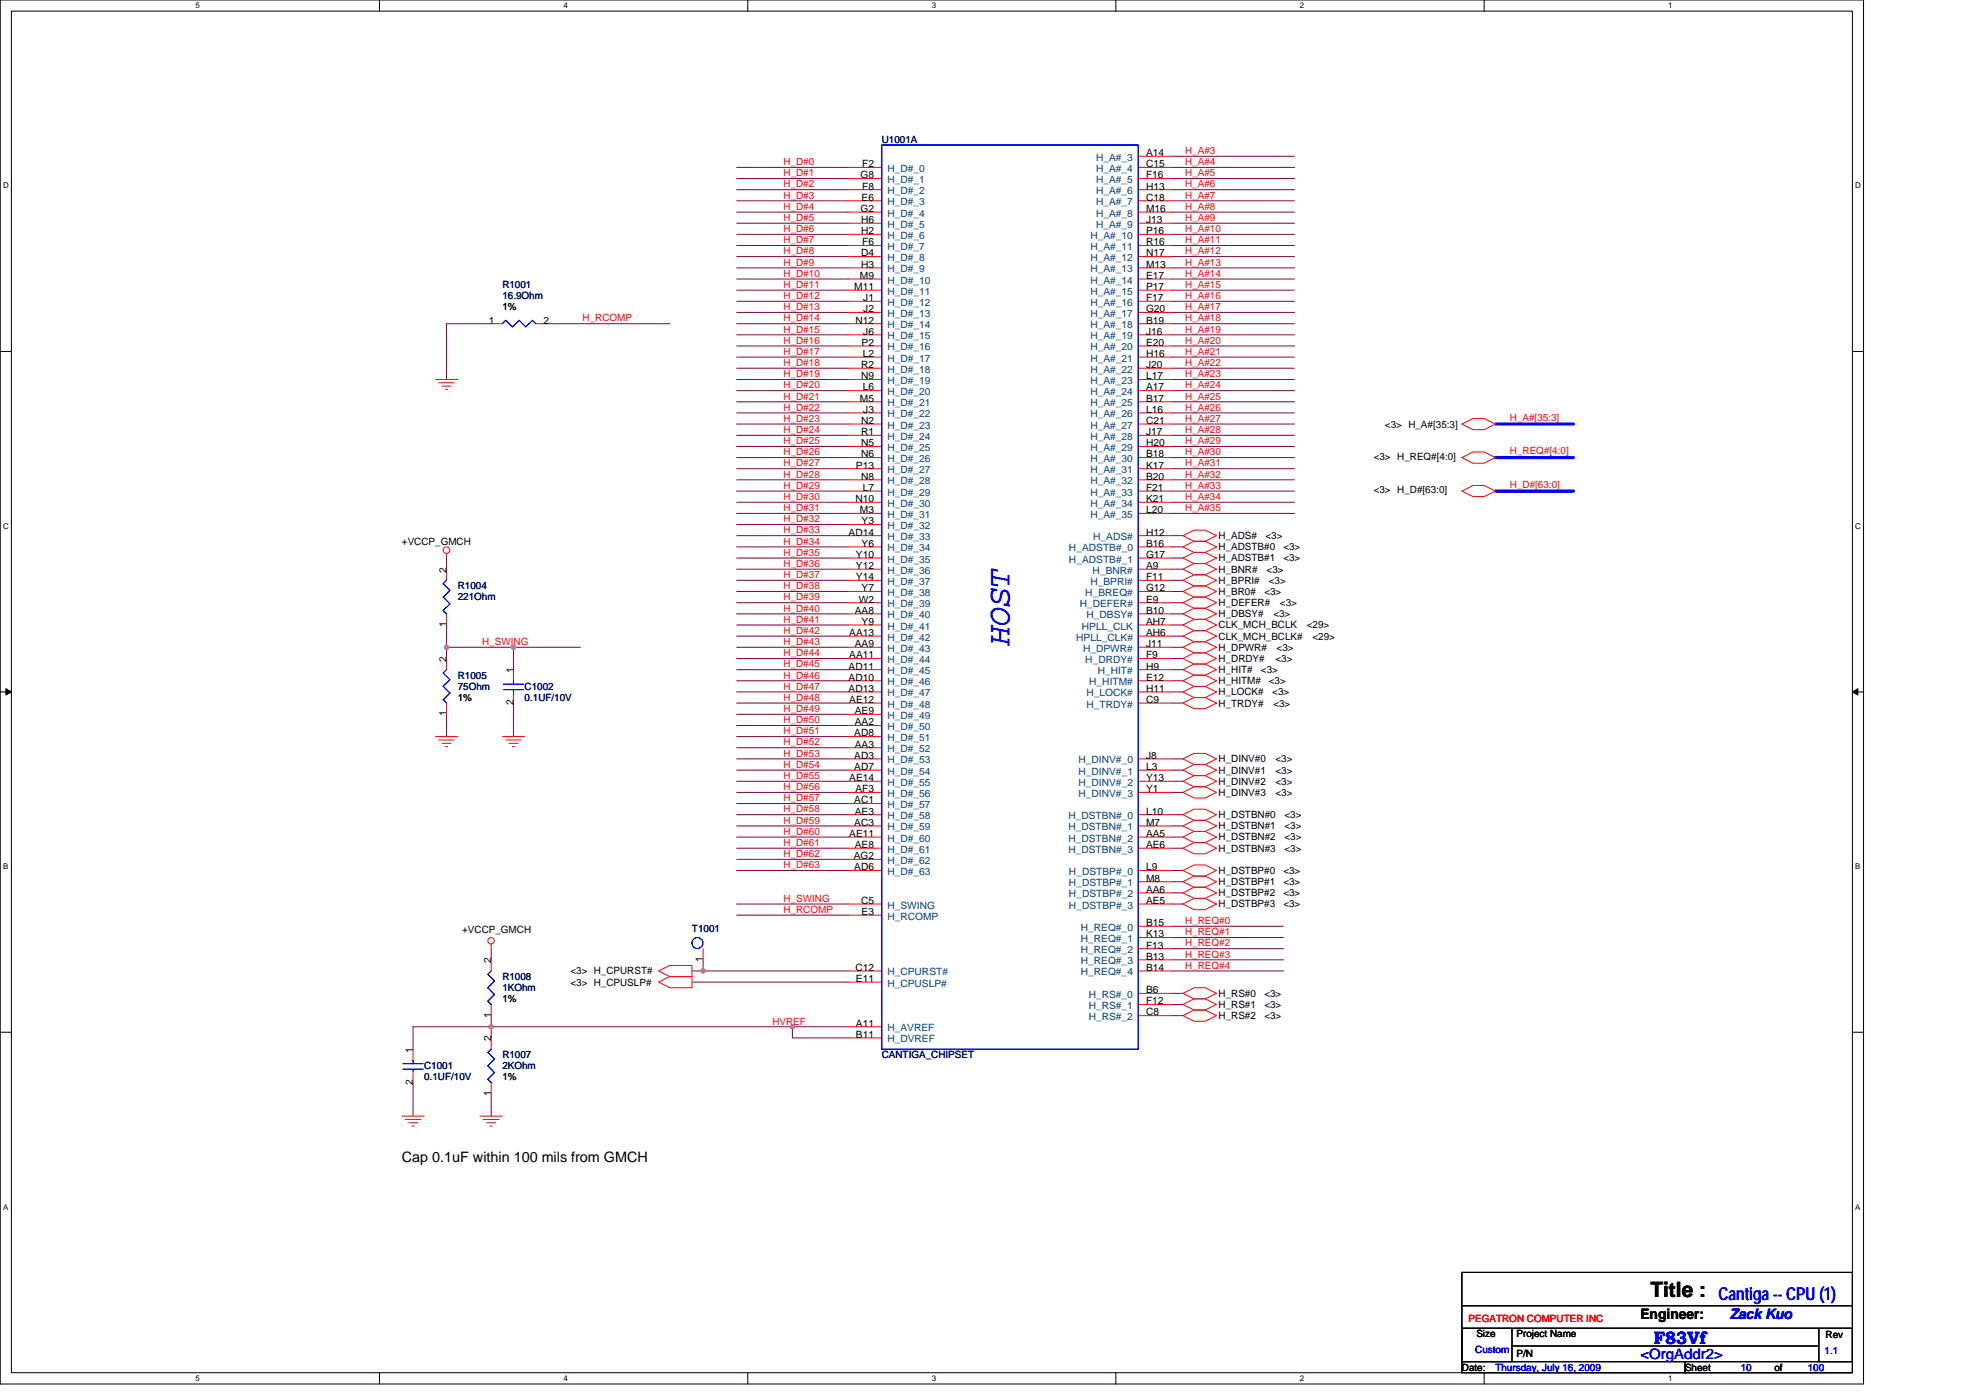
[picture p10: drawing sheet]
<svg xmlns="http://www.w3.org/2000/svg" width="297mm" height="210mm" viewBox="0 0 297 210" stroke-linecap="round" stroke-linejoin="round" font-family="sans-serif">
<path d="M0 0h280v207.9h-280zM1.7 1.7h276.6v204.5h-276.6z" fill="none" stroke="#000" stroke-width=".15"/>
<g fill="#fff">
<path d="M29.4 .2h.6v1.3h-.6z"/>
<path d="M29.4 206.4h.6v1.3h-.6z"/>
</g>
<path d="M57 0v1.7M57 206.2v1.7" fill="none" stroke="#000" stroke-width=".15"/>
<g fill="#fff">
<path d="M84.7 .2h.6v1.3h-.6z"/>
<path d="M84.7 206.4h.6v1.3h-.6z"/>
</g>
<path d="M112.3 0v1.7M112.3 206.2v1.7" fill="none" stroke="#000" stroke-width=".15"/>
<g fill="#fff">
<path d="M140 .2h.6v1.3h-.6z"/>
<path d="M140 206.4h.6v1.3h-.6z"/>
</g>
<path d="M167.7 0v1.7M167.7 206.2v1.7" fill="none" stroke="#000" stroke-width=".15"/>
<g fill="#fff">
<path d="M195.3 .2h.7v1.3h-.7z"/>
<path d="M195.3 206.4h.7v1.3h-.7z"/>
</g>
<path d="M223 0v1.7M223 206.2v1.7" fill="none" stroke="#000" stroke-width=".15"/>
<g fill="#fff">
<path d="M250.6 .2h.7v1.3h-.7z"/>
<path d="M250.6 206.4h.7v1.3h-.7z"/>
<path d="M.5 27.2h.8v1.4h-.8z"/>
<path d="M278.7 27.2h.9v1.4h-.9z"/>
<path d="M.5 78.3h.8v1.4h-.8z"/>
<path d="M278.7 78.3h.9v1.4h-.9z"/>
</g>
<path d="M0 52.8h1.7M278.3 52.8h1.7" fill="none" stroke="#000" stroke-width=".15"/>
<g fill="#fff">
<path d="M.5 129.5h.7v1.3h-.7z"/>
<path d="M278.7 129.5h.8v1.3h-.8z"/>
</g>
<path d="M0 103.9h1.7M278.3 103.9h1.7" fill="none" stroke="#000" stroke-width=".15"/>
<path d="M.9 103.4l.8 .5-.8 .5zM278.3 103.9l.8-.5v1z" fill="#000" stroke="#000" stroke-width=".15"/>
<g fill="#fff">
<path d="M.5 180.6h.7v1.3h-.7z"/>
<path d="M278.7 180.6h.8v1.3h-.8z"/>
</g>
<path d="M0 155h1.7M278.3 155h1.7M219.6 196.1h58.7M219.6 191.1h58.7v13.4h-58.7zM219.6 199.5h7.6v5h-7.6zM227.3 199.5h46M273.3 199.5h5v5h-5zM219.6 204.5h33.6v1.7h-33.6zM227.2 202.2h46.1M253.2 204.5h25.1v1.7h-25.1z" fill="none" stroke="#000" stroke-width=".15"/>
<g fill="none" stroke="#800040" stroke-width=".15">
<path d="M110.7 33.5h16.7M110.7 31.9h16.7M110.7 28.5h16.7M110.7 36.9h16.7M110.7 35.2h16.7M110.7 38.5h16.7M110.7 25.1h16.7M110.7 26.8h16.7M110.7 30.2h16.7M176.1 25.1h18.4M176.1 28.5h18.4M176.1 26.8h18.4"/>
<path d="M176.1 31.9h18.4M176.1 33.5h18.4M176.1 23.5h18.4M176.1 35.2h18.4M176.1 36.9h18.4M176.1 30.2h18.4M176.1 38.5h18.4M73.8 48.6h-6.7v8.4M82.2 48.6h18.4M110.7 53.6h16.7M110.7 57h16.7M110.7 52h16.7"/>
<path d="M110.7 40.2h16.7M110.7 55.3h16.7M110.7 58.7h16.7M110.7 43.6h16.7M110.7 46.9h16.7M110.7 48.6h16.7M110.7 41.9h16.7M110.7 50.3h16.7M110.7 45.3h16.7M176.1 52h18.4M176.1 53.6h18.4M176.1 43.6h18.4"/>
<path d="M176.1 48.6h18.4M176.1 50.3h18.4M176.1 57h18.4M176.1 41.9h18.4M176.1 45.3h18.4M176.1 40.2h18.4M176.1 58.7h18.4M176.1 46.9h18.4M176.1 55.3h18.4M110.7 72.1h16.7M110.7 60.3h16.7M110.7 68.7h16.7"/>
<path d="M110.7 70.4h16.7M110.7 77.1h16.7M110.7 67.1h16.7M110.7 73.8h16.7M110.7 78.8h16.7M110.7 62h16.7M110.7 63.7h16.7M110.7 75.4h16.7M110.7 65.4h16.7M176.1 68.7h18.4M176.1 63.7h18.4M176.1 70.4h18.4"/>
<path d="M176.1 60.3h18.4M176.1 62h18.4M176.1 65.4h18.4M176.1 67.1h18.4M176.1 72.1h18.4M176.1 73.8h18.4M176.1 75.4h18.4M176.1 77.1h18.4M67.1 93.9v3.3M67.1 97.2v1.7M67.1 97.2h10M67.1 83.8v1.7"/>
<path d="M77.1 97.2v3.4M77.1 97.2h10.1M110.7 97.2h16.7M110.7 87.2h16.7M110.7 95.5h16.7M110.7 88.8h16.7M110.7 82.1h16.7M110.7 90.5h16.7M110.7 92.2h16.7M110.7 93.9h16.7M110.7 80.5h16.7M110.7 85.5h16.7"/>
<path d="M110.7 83.8h16.7M110.7 98.9h16.7M176.1 97.2h1.6M176.1 90.5h1.6M176.1 83.8h1.6M176.1 85.5h1.6M176.1 98.9h1.6M176.1 82.1h1.6M176.1 87.2h1.6M176.1 88.8h1.6M176.1 80.5h1.6M176.1 92.2h1.6"/>
<path d="M176.1 95.5h1.6M176.1 93.9h1.6M67.1 107.3v3.3M77.1 105.6v5M110.7 109h16.7M110.7 107.3h16.7M110.7 105.6h16.7M110.7 102.3h16.7M110.7 114h16.7M110.7 103.9h16.7M110.7 112.3h16.7M110.7 119h16.7"/>
<path d="M110.7 110.6h16.7M110.7 100.6h16.7M110.7 115.7h16.7M110.7 117.3h16.7M176.1 103.9h1.6M176.1 115.7h1.6M176.1 114h1.6M176.1 105.6h1.6M176.1 100.6h1.6M176.1 102.3h1.6M176.1 117.3h1.6M176.1 119h1.6"/>
<path d="M110.7 135.8h16.7M110.7 122.4h16.7M110.7 127.4h16.7M110.7 125.7h16.7M110.7 124.1h16.7M110.7 130.7h16.7M110.7 129.1h16.7M110.7 120.7h16.7M110.7 137.5h16.7M176.1 132.4h1.6M176.1 130.7h1.6M176.1 122.4h1.6"/>
<path d="M176.1 125.7h1.6M176.1 127.4h1.6M176.1 124.1h1.6M176.1 135.8h1.6M176.1 134.1h1.6M176.1 139.1h16.7M73.8 142.5v1.7M73.8 154.2v1.7M73.8 154.2h-11.7v3.4M73.8 154.2h45.3M73.8 152.5v1.7M104 145.8h1.6"/>
<path d="M104 147.5h23.4M105.6 145.8h21.8M105.6 144.2v1.6M119.1 154.2v1.7h8.3M119.1 154.2h8.3M176.1 142.5h16.7M176.1 150.9h1.6M176.1 152.5h1.6M176.1 149.2h1.6M176.1 144.2h16.7M176.1 140.8h16.7M176.1 145.8h16.7"/>
<path d="M62.1 162.6v5M73.8 164.3v3.3"/>
</g>
<path d="M224.7 68.7h11.7M224.7 73.8h11.7M224.7 63.7h11.7" fill="none" stroke="#00f" stroke-width=".49"/>
<g fill="#f0f" stroke="#f0f" stroke-width=".15">
<circle cx="105.6" cy="145.8" r=".32"/>
<circle cx="73.8" cy="154.2" r=".32"/>
<circle cx="119" cy="154.2" r=".33"/>
<circle cx="77.1" cy="97.2" r=".33"/>
<circle cx="67.1" cy="97.2" r=".33"/>
</g>
<g fill="none" stroke="#f00" stroke-width=".15">
<path d="M127.4 35.2h5.1M127.4 36.9h5.1M127.4 38.5h5.1M127.4 25.1h5.1M127.4 26.8h5.1M127.4 28.5h5.1M127.4 30.2h5.1M127.4 31.9h5.1M127.4 33.5h5.1M171 35.2h5.1M171 36.9h5.1M171 38.5h5.1"/>
<path d="M171 23.5h5.1M171 25.1h5.1M171 26.8h5.1M171 28.5h5.1M171 30.2h5.1M171 31.9h5.1M171 33.5h5.1M65.4 57h3.4M65.9 57.5h2.4M66.4 58h1.4M66.9 58.5h.4M73.8 48.6h1.7"/>
<path d="M80.5 48.6h1.7M127.4 40.2h5.1M127.4 41.9h5.1M127.4 43.6h5.1M127.4 45.3h5.1M127.4 46.9h5.1M127.4 48.6h5.1M127.4 50.3h5.1M127.4 52h5.1M127.4 53.6h5.1M127.4 55.3h5.1M127.4 57h5.1"/>
<path d="M127.4 58.7h5.1M171 40.2h5.1M171 41.9h5.1M171 43.6h5.1M171 45.3h5.1M171 46.9h5.1M171 48.6h5.1M171 50.3h5.1M171 52h5.1M171 53.6h5.1M171 55.3h5.1M171 57h5.1"/>
<path d="M171 58.7h5.1M127.4 60.3h5.1M127.4 62h5.1M127.4 63.7h5.1M127.4 65.4h5.1M127.4 67.1h5.1M127.4 68.7h5.1M127.4 70.4h5.1M127.4 75.4h5.1M127.4 72.1h5.1M127.4 73.8h5.1M127.4 77.1h5.1"/>
<path d="M127.4 78.8h5.1M171 60.3h5.1M171 62h5.1M171 63.7h5.1M171 65.4h5.1M171 67.1h5.1M171 68.7h5.1M171 70.4h5.1M171 75.4h5.1M171 72.1h5.1M171 73.8h5.1M171 77.1h5.1"/>
<path d="M219.6 73.8l1.7-.9h1.7l1.7 .9-1.7 .8h-1.7zM219.6 68.7l1.7-.8h1.7l1.7 .8-1.7 .9h-1.7zM219.6 63.7l1.7-.8h1.7l1.7 .8-1.7 .8h-1.7zM67.1 83.1v.7M67.1 85.5v1.7M67.1 92.2v1.7M67.1 98.9v1.7M127.4 80.5h5.1M127.4 82.1h5.1M127.4 83.8h5.1M127.4 85.5h5.1M127.4 87.2h5.1"/>
<path d="M127.4 88.8h5.1M127.4 95.5h5.1M127.4 93.9h5.1M127.4 92.2h5.1M127.4 90.5h5.1M127.4 97.2h5.1M127.4 98.9h5.1M171 80.5h5.1M171 82.1h5.1M171 83.8h5.1M171 85.5h5.1M171 87.2h5.1"/>
<path d="M171 88.8h5.1M171 95.5h5.1M171 93.9h5.1M171 92.2h5.1M171 90.5h5.1M171 97.2h5.1M171 98.9h5.1M177.7 83.8l1.7-.8h1.7l1.7 .8-1.7 .8h-1.7zM177.7 92.2l1.7-.8h1.7l1.7 .8-1.7 .8h-1.7zM177.7 87.2l1.7-.9h1.7l1.7 .9-1.7 .8h-1.7zM177.7 85.5l1.7-.9h1.7l1.7 .9-1.7 .8h-1.7zM177.7 88.8l1.7-.8h1.7l1.7 .8-1.7 .9h-1.7z"/>
<path d="M177.7 97.2l1.7-.8h1.7l1.7 .8-1.7 .9h-1.7zM177.7 80.5l1.7-.9h1.7l1.7 .9-1.7 .8h-1.7zM177.7 98.9l1.7-.8h1.7l1.7 .8-1.7 .8h-1.7zM177.7 90.5l1.7-.8h1.7l1.7 .8-1.7 .9h-1.7zM177.7 82.1l1.7-.8h1.7l1.7 .8-1.7 .9h-1.7zM177.7 95.5l1.7-.8h1.7l1.7 .8-1.7 .9h-1.7zM177.7 93.9l1.7-.9h1.7l1.7 .9-1.7 .8h-1.7zM65.4 110.6h3.4M65.9 111.1h2.4M66.4 111.7h1.4M66.9 112.1h.4M67.1 105.6v1.7"/>
<path d="M75.5 110.6h3.3M76 111.1h2.3M76.5 111.7h1.3M77 112.1h.3M77.1 100.6v1.7M77.1 103.9v1.7M127.4 109h5.1M127.4 100.6h5.1M127.4 102.3h5.1M127.4 103.9h5.1M127.4 105.6h5.1M127.4 107.3h5.1"/>
<path d="M127.4 110.6h5.1M127.4 112.3h5.1M127.4 114h5.1M127.4 115.7h5.1M127.4 117.3h5.1M127.4 119h5.1M171 100.6h5.1M171 102.3h5.1M171 103.9h5.1M171 105.6h5.1M171 114h5.1M171 115.7h5.1"/>
<path d="M171 117.3h5.1M171 119h5.1M177.7 115.7l1.7-.9h1.7l1.7 .9-1.7 .8h-1.7zM177.7 105.6l1.7-.8h1.7l1.7 .8-1.7 .8h-1.7zM177.7 117.3l1.7-.8h1.7l1.7 .8-1.7 .9h-1.7zM177.7 119l1.7-.8h1.7l1.7 .8-1.7 .9h-1.7zM177.7 103.9l1.7-.8h1.7l1.7 .8-1.7 .9h-1.7zM177.7 102.3l1.7-.9h1.7l1.7 .9-1.7 .8h-1.7zM177.7 114l1.7-.8h1.7l1.7 .8-1.7 .8h-1.7zM177.7 100.6l1.7-.9h1.7l1.7 .9-1.7 .8h-1.7zM127.4 125.7h5.1M127.4 120.7h5.1"/>
<path d="M127.4 122.4h5.1M127.4 124.1h5.1M127.4 127.4h5.1M127.4 129.1h5.1M127.4 130.7h5.1M127.4 135.8h5.1M127.4 137.5h5.1M171 125.7h5.1M171 122.4h5.1M171 124.1h5.1M171 127.4h5.1M171 130.7h5.1"/>
<path d="M171 132.4h5.1M171 134.1h5.1M171 135.8h5.1M171 139.1h5.1M177.7 130.7l1.7-.8h1.7l1.7 .8-1.7 .9h-1.7zM177.7 124.1l1.7-.9h1.7l1.7 .9-1.7 .8h-1.7zM177.7 125.7l1.7-.8h1.7l1.7 .8-1.7 .9h-1.7zM177.7 127.4l1.7-.8h1.7l1.7 .8-1.7 .8h-1.7zM177.7 122.4l1.7-.9h1.7l1.7 .9-1.7 .8h-1.7zM177.7 132.4l1.7-.8h1.7l1.7 .8-1.7 .9h-1.7zM177.7 135.8l1.7-.9h1.7l1.7 .9-1.7 .8h-1.7zM177.7 134.1l1.7-.8h1.7l1.7 .8-1.7 .8h-1.7z"/>
<path d="M62.1 157.6v1.7M73.8 141.8v.7M73.8 144.2v1.6M73.8 150.9v1.6M73.8 155.9v1.7M99 147.5l1.6-.8h3.4v1.7h-3.4zM99 145.8l1.6-.8h3.4v1.7h-3.4zM105.6 142.5v1.7M127.4 145.8h5.1M127.4 154.2h5.1M127.4 155.9h5.1M127.4 147.5h5.1"/>
<path d="M171 145.8h5.1M171 142.5h5.1M171 144.2h5.1M171 140.8h5.1M171 149.2h5.1M171 150.9h5.1M171 152.5h5.1M177.7 149.2l1.7-.8h1.7l1.7 .8-1.7 .8h-1.7zM177.7 152.5l1.7-.8h1.7l1.7 .8-1.7 .9h-1.7zM177.7 150.9l1.7-.9h1.7l1.7 .9-1.7 .8h-1.7zM60.4 167.6h3.3M60.9 168.1h2.3"/>
<path d="M61.4 168.6h1.3M61.9 169.1h.3M62.1 160.9v1.7M72.1 167.6h3.4M72.6 168.1h2.4M73.1 168.6h1.4M73.6 169.1h.4M73.8 162.6v1.7"/>
<circle cx="67.1" cy="82.6" r=".49"/>
<circle cx="73.8" cy="141.3" r=".49"/>
</g>
<g fill="none" stroke="#00f" stroke-width=".15">
<path d="M132.5 21.8h38.5v135.8h-38.5zM80.5 48.6l-.5-.5-1 1-1-1-1 1-1-1-.5 .5M67.1 87.2l-.5 .5 1 1-1 1 1 1-1 1 .5 .5M67.1 100.6l-.5 .5 1 1-1 1 1 1-1 1 .5 .5M75.6 102.8h3.1M75.6 103.6h3.1M77.1 102.3v.5M77.1 103.6v.3M60.6 159.8h3M62.1 159.3v.5M73.8 145.8l-.5 .5 1 1-1 1.1 1 1-1 1 .5 .5M73.8 157.6l-.5 .5 1 1-1 1 1 1-1 1 .5 .5"/>
<path d="M60.6 160.6h3M62.1 160.6v.3"/>
<circle cx="104.8" cy="141.6" r=".83"/>
</g>
<text font-size="4.8" fill="#00f" x="151.7" y="96.9" transform="rotate(-90 151.7 96.9)">HOST</text>
<text font-size="3.2" x="248" y="194.9">Title :</text>
<g font-size="2.7" fill="#00f">
<text x="258.2" y="195.3">Cantiga -- CPU (1)</text>
<text x="248.5" y="201.8">F83Vf</text>
</g>
<g font-size="2.2">
<text x="60.4" y="174.6">Cap 0.1uF within 100 mils from GMCH</text>
<text x="246.5" y="198.1">Engineer:</text>
</g>
<g font-size="2.2" fill="#00f">
<text x="259.9" y="198.1">Zack Kuo</text>
<text x="246.5" y="204.1">&lt;OrgAddr2&gt;</text>
</g>
<g font-size="1.5" fill="#000080">
<text x="132.5" y="21.5">U1001A</text>
<text x="75.5" y="43.3">R1001</text>
<text x="75.5" y="44.9">16.9Ohm</text>
<text x="68.8" y="88.5">R1004</text>
<text x="68.8" y="90.2">221Ohm</text>
<text x="68.8" y="101.9">R1005</text>
<text x="68.8" y="103.6">75Ohm</text>
<text x="78.8" y="103.6">C1002</text>
<text x="78.8" y="105.3">0.1UF/10V</text>
<text x="104" y="140">T1001</text>
<text x="75.5" y="147.2">R1008</text>
<text x="75.5" y="148.9">1KOhm</text>
<text x="63.7" y="160.6">C1001</text>
<text x="75.5" y="158.9">R1007</text>
<text x="75.5" y="160.6">2KOhm</text>
<text x="132.5" y="158.9">CANTIGA_CHIPSET</text>
<text x="63.7" y="162.3">0.1UF/10V</text>
</g>
<g font-size="1.5">
<text x="172.2" y="23.5">A14</text>
<text x="129.3" y="26.8">G8</text>
<text x="129.5" y="25.1">F2</text>
<text x="129.5" y="28.5">F8</text>
<text x="172.2" y="25.1">C15</text>
<text x="172.2" y="26.8">F16</text>
<text x="172.2" y="28.5">H13</text>
<text x="129.3" y="31.8">G2</text>
<text x="129.4" y="33.5">H6</text>
<text x="129.4" y="35.2">H2</text>
<text x="129.5" y="30.1">E6</text>
<text x="172.2" y="30.1">C18</text>
<text x="172.2" y="31.8">M16</text>
<text x="172.2" y="33.5">J13</text>
<text x="172.2" y="35.2">P16</text>
<text x="129.2" y="41.9">M9</text>
<text x="129.4" y="38.5">D4</text>
<text x="129.4" y="40.2">H3</text>
<text x="129.5" y="36.9">F6</text>
<text x="172.2" y="36.9">R16</text>
<text x="172.2" y="38.5">N17</text>
<text x="172.2" y="40.2">M13</text>
<text x="172.2" y="41.9">E17</text>
<text x="75.5" y="46.6">1%</text>
<text x="128.4" y="43.6">M11</text>
<text x="129.7" y="45.2">J1</text>
<text x="129.7" y="46.9">J2</text>
<text x="172.2" y="43.6">P17</text>
<text x="172.2" y="45.2">F17</text>
<text x="172.2" y="46.9">G20</text>
<text x="73.5" y="48.6">1</text>
<text x="81.7" y="48.6">2</text>
<text x="128.5" y="48.6">N12</text>
<text x="129.5" y="51.9">P2</text>
<text x="129.6" y="53.6">L2</text>
<text x="129.7" y="50.3">J6</text>
<text x="172.2" y="48.6">B19</text>
<text x="172.2" y="50.3">J16</text>
<text x="172.2" y="51.9">E20</text>
<text x="172.2" y="53.6">H16</text>
<text x="129.4" y="55.3">R2</text>
<text x="129.4" y="57">N9</text>
<text x="129.6" y="58.7">L6</text>
<text x="172.2" y="55.3">J20</text>
<text x="172.2" y="57">L17</text>
<text x="172.2" y="58.7">A17</text>
<text x="129.2" y="60.3">M5</text>
<text x="129.4" y="63.7">N2</text>
<text x="129.4" y="65.4">R1</text>
<text x="129.7" y="62">J3</text>
<text x="172.2" y="60.3">B17</text>
<text x="172.2" y="62">L16</text>
<text x="172.2" y="63.7">C21</text>
<text x="172.2" y="65.4">J17</text>
<text x="208.1" y="64.2">&lt;3&gt; H_A#[35:3]</text>
<text x="128.6" y="70.4">P13</text>
<text x="129.4" y="67">N5</text>
<text x="129.4" y="68.7">N6</text>
<text x="172.2" y="67">H20</text>
<text x="172.2" y="68.7">B18</text>
<text x="172.2" y="70.4">K17</text>
<text x="206.4" y="69.1">&lt;3&gt; H_REQ#[4:0]</text>
<text x="128.5" y="75.4">N10</text>
<text x="129.2" y="77.1">M3</text>
<text x="129.4" y="72.1">N8</text>
<text x="129.6" y="73.7">L7</text>
<text x="172.2" y="72.1">B20</text>
<text x="172.2" y="73.7">F21</text>
<text x="172.2" y="75.4">K21</text>
<text x="172.2" y="77.1">L20</text>
<text x="206.4" y="74.1">&lt;3&gt; H_D#[63:0]</text>
<text x="60.4" y="81.8">+VCCP_GMCH</text>
<text x="127.5" y="80.4">AD14</text>
<text x="128.6" y="83.8">Y10</text>
<text x="129.5" y="78.8">Y3</text>
<text x="129.5" y="82.1">Y6</text>
<text x="172.2" y="80.4">H12</text>
<text x="172.2" y="82.1">B16</text>
<text x="172.2" y="83.8">G17</text>
<text x="183.1" y="81">H_ADS#</text>
<text x="183.1" y="82.7">H_ADSTB#0</text>
<text x="190.1" y="81">&lt;3&gt;</text>
<text x="192.8" y="82.7">&lt;3&gt;</text>
<text x="67.1" y="86" transform="rotate(-90 67.1 86)">2</text>
<text x="128.6" y="85.5">Y12</text>
<text x="128.6" y="87.1">Y14</text>
<text x="129.5" y="88.8">Y7</text>
<text x="172.2" y="88.8">G12</text>
<text x="172.2" y="87.1">F11</text>
<text x="172.2" y="85.5">A9</text>
<text x="183.1" y="84.3">H_ADSTB#1</text>
<text x="183.1" y="87.7">H_BPRI#</text>
<text x="183.1" y="86">H_BNR#</text>
<text x="183.1" y="89.4">H_BR0#</text>
<text x="190" y="89.4">&lt;3&gt;</text>
<text x="190.3" y="86">&lt;3&gt;</text>
<text x="190.6" y="87.7">&lt;3&gt;</text>
<text x="192.8" y="84.3">&lt;3&gt;</text>
<text x="67.1" y="94.2" transform="rotate(-90 67.1 94.2)">1</text>
<text x="127.6" y="95.5">AA13</text>
<text x="128.4" y="92.2">AA8</text>
<text x="129" y="90.5">W2</text>
<text x="129.5" y="93.9">Y9</text>
<text x="172.2" y="95.5">AH6</text>
<text x="172.2" y="92.2">B10</text>
<text x="172.2" y="90.5">E9</text>
<text x="172.2" y="93.9">AH7</text>
<text x="183.1" y="92.7">H_DBSY#</text>
<text x="183.1" y="91">H_DEFER#</text>
<text x="183.1" y="94.4">CLK_MCH_BCLK</text>
<text x="191.3" y="92.7">&lt;3&gt;</text>
<text x="192.3" y="91">&lt;3&gt;</text>
<text x="196.3" y="94.4">&lt;29&gt;</text>
<text x="67.1" y="99.4" transform="rotate(-90 67.1 99.4)">2</text>
<text x="77.1" y="101.1" transform="rotate(-90 77.1 101.1)">1</text>
<text x="127.5" y="100.6">AD11</text>
<text x="127.6" y="98.9">AA11</text>
<text x="128.4" y="97.2">AA9</text>
<text x="172.2" y="97.2">J11</text>
<text x="172.2" y="98.9">F9</text>
<text x="172.2" y="100.6">H9</text>
<text x="183.1" y="101.1">H_HIT#</text>
<text x="183.1" y="97.7">H_DPWR#</text>
<text x="183.1" y="99.4">H_DRDY#</text>
<text x="183.1" y="96.1">CLK_MCH_BCLK#</text>
<text x="189.5" y="101.1">&lt;3&gt;</text>
<text x="191.6" y="99.4">&lt;3&gt;</text>
<text x="191.8" y="97.7">&lt;3&gt;</text>
<text x="197.2" y="96.1">&lt;29&gt;</text>
<text x="67.1" y="107.6" transform="rotate(-90 67.1 107.6)">1</text>
<text x="68.8" y="105.3">1%</text>
<text x="77.1" y="105.9" transform="rotate(-90 77.1 105.9)">2</text>
<text x="127.5" y="102.2">AD10</text>
<text x="127.5" y="103.9">AD13</text>
<text x="127.6" y="105.6">AE12</text>
<text x="128.4" y="107.3">AE9</text>
<text x="172.2" y="102.2">E12</text>
<text x="172.2" y="105.6">C9</text>
<text x="172.2" y="103.9">H11</text>
<text x="183.1" y="106.1">H_TRDY#</text>
<text x="183.1" y="104.5">H_LOCK#</text>
<text x="183.1" y="102.8">H_HITM#</text>
<text x="190.6" y="102.8">&lt;3&gt;</text>
<text x="191.2" y="104.5">&lt;3&gt;</text>
<text x="191.3" y="106.1">&lt;3&gt;</text>
<text x="128.4" y="110.6">AD8</text>
<text x="128.4" y="114">AD3</text>
<text x="128.4" y="108.9">AA2</text>
<text x="128.4" y="112.3">AA3</text>
<text x="172.2" y="114">J8</text>
<text x="127.6" y="117.3">AE14</text>
<text x="128.4" y="115.7">AD7</text>
<text x="128.5" y="119">AF3</text>
<text x="172.2" y="115.7">L3</text>
<text x="172.2" y="117.3">Y13</text>
<text x="172.2" y="119">Y1</text>
<text x="183.1" y="116.2">H_DINV#1</text>
<text x="183.1" y="117.9">H_DINV#2</text>
<text x="183.1" y="119.5">H_DINV#3</text>
<text x="183.1" y="114.5">H_DINV#0</text>
<text x="191.6" y="116.2">&lt;3&gt;</text>
<text x="191.6" y="117.9">&lt;3&gt;</text>
<text x="191.6" y="119.5">&lt;3&gt;</text>
<text x="191.6" y="114.5">&lt;3&gt;</text>
<text x="127.6" y="125.7">AE11</text>
<text x="128.4" y="120.7">AC1</text>
<text x="128.4" y="124">AC3</text>
<text x="128.4" y="122.3">AE3</text>
<text x="172.2" y="122.3">L10</text>
<text x="172.2" y="124">M7</text>
<text x="172.2" y="125.7">AA5</text>
<text x="183.1" y="124.6">H_DSTBN#1</text>
<text x="183.1" y="122.9">H_DSTBN#0</text>
<text x="193" y="124.6">&lt;3&gt;</text>
<text x="193" y="122.9">&lt;3&gt;</text>
<text x="128.3" y="129.1">AG2</text>
<text x="128.4" y="130.7">AD6</text>
<text x="128.4" y="127.4">AE8</text>
<text x="172.2" y="127.4">AE6</text>
<text x="172.2" y="130.7">L9</text>
<text x="183.1" y="131.3">H_DSTBP#0</text>
<text x="183.1" y="126.2">H_DSTBN#2</text>
<text x="183.1" y="127.9">H_DSTBN#3</text>
<text x="192.8" y="131.3">&lt;3&gt;</text>
<text x="193" y="126.2">&lt;3&gt;</text>
<text x="193" y="127.9">&lt;3&gt;</text>
<text x="129.4" y="135.8">C5</text>
<text x="129.5" y="137.4">E3</text>
<text x="172.2" y="132.4">M8</text>
<text x="172.2" y="134.1">AA6</text>
<text x="172.2" y="135.8">AE5</text>
<text x="183.1" y="132.9">H_DSTBP#1</text>
<text x="183.1" y="136.3">H_DSTBP#3</text>
<text x="183.1" y="134.6">H_DSTBP#2</text>
<text x="192.8" y="132.9">&lt;3&gt;</text>
<text x="192.8" y="136.3">&lt;3&gt;</text>
<text x="192.8" y="134.6">&lt;3&gt;</text>
<text x="69.4" y="140.2">+VCCP_GMCH</text>
<text x="172.2" y="142.5">F13</text>
<text x="172.2" y="139.1">B15</text>
<text x="172.2" y="140.8">K13</text>
<text x="73.8" y="144.7" transform="rotate(-90 73.8 144.7)">2</text>
<text x="85.7" y="148">&lt;3&gt; H_CPUSLP#</text>
<text x="85.7" y="146.4">&lt;3&gt; H_CPURST#</text>
<text x="105.6" y="144.5" transform="rotate(-90 105.6 144.5)">1</text>
<text x="128.5" y="145.8">C12</text>
<text x="128.6" y="147.5">E11</text>
<text x="172.2" y="144.1">B13</text>
<text x="172.2" y="145.8">B14</text>
<text x="172.2" y="149.2">B6</text>
<text x="183.1" y="149.7">H_RS#0</text>
<text x="190" y="149.7">&lt;3&gt;</text>
<text x="73.8" y="152.9" transform="rotate(-90 73.8 152.9)">1</text>
<text x="75.5" y="150.6">1%</text>
<text x="128.6" y="154.2">A11</text>
<text x="128.6" y="155.9">B11</text>
<text x="172.2" y="150.9">F12</text>
<text x="172.2" y="152.5">C8</text>
<text x="183.1" y="153.1">H_RS#2</text>
<text x="183.1" y="151.4">H_RS#1</text>
<text x="190" y="153.1">&lt;3&gt;</text>
<text x="190" y="151.4">&lt;3&gt;</text>
<text x="62" y="158.1" transform="rotate(-90 62 158.1)">1</text>
<text x="73.8" y="156.4" transform="rotate(-90 73.8 156.4)">2</text>
<text x="62" y="162.9" transform="rotate(-90 62 162.9)">2</text>
<text x="73.8" y="164.6" transform="rotate(-90 73.8 164.6)">1</text>
<text x="75.5" y="162.3">1%</text>
<text x="221.8" y="200.9">Size</text>
<text x="227.9" y="200.9">Project Name</text>
<text x="227.9" y="203.9">P/N</text>
<text x="274.3" y="201">Rev</text>
<text x="219.6" y="205.9">Date:</text>
<text x="253.2" y="205.9">Sheet</text>
<text x="266.6" y="205.9">of</text>
</g>
<g font-size="1.5" fill="#f00">
<text x="178.1" y="23.1">H_A#3</text>
<text x="117.7" y="24.8">H_D#0</text>
<text x="117.7" y="26.5">H_D#1</text>
<text x="117.7" y="29.8">H_D#3</text>
<text x="117.7" y="28.2">H_D#2</text>
<text x="178.1" y="24.8">H_A#4</text>
<text x="178.1" y="28.2">H_A#6</text>
<text x="178.1" y="26.5">H_A#5</text>
<text x="178.1" y="29.8">H_A#7</text>
<text x="117.7" y="33.2">H_D#5</text>
<text x="117.7" y="31.5">H_D#4</text>
<text x="117.7" y="34.9">H_D#6</text>
<text x="178.1" y="31.5">H_A#8</text>
<text x="178.1" y="33.2">H_A#9</text>
<text x="178.1" y="34.9">H_A#10</text>
<text x="117.7" y="36.5">H_D#7</text>
<text x="117.7" y="39.9">H_D#9</text>
<text x="117.7" y="38.2">H_D#8</text>
<text x="117.7" y="41.6">H_D#10</text>
<text x="178.1" y="36.5">H_A#11</text>
<text x="178.1" y="41.6">H_A#14</text>
<text x="178.1" y="39.9">H_A#13</text>
<text x="178.1" y="38.2">H_A#12</text>
<text x="117.7" y="43.2">H_D#11</text>
<text x="117.7" y="46.6">H_D#13</text>
<text x="117.7" y="44.9">H_D#12</text>
<text x="178.1" y="43.2">H_A#15</text>
<text x="178.1" y="44.9">H_A#16</text>
<text x="178.1" y="46.6">H_A#17</text>
<text x="87.5" y="48.3">H_RCOMP</text>
<text x="117.7" y="53.3">H_D#17</text>
<text x="117.7" y="51.6">H_D#16</text>
<text x="117.7" y="48.3">H_D#14</text>
<text x="117.7" y="50">H_D#15</text>
<text x="178.1" y="51.6">H_A#20</text>
<text x="178.1" y="53.3">H_A#21</text>
<text x="178.1" y="48.3">H_A#18</text>
<text x="178.1" y="50">H_A#19</text>
<text x="117.7" y="56.7">H_D#19</text>
<text x="117.7" y="55">H_D#18</text>
<text x="117.7" y="58.3">H_D#20</text>
<text x="178.1" y="56.7">H_A#23</text>
<text x="178.1" y="58.3">H_A#24</text>
<text x="178.1" y="55">H_A#22</text>
<text x="117.7" y="60">H_D#21</text>
<text x="117.7" y="61.7">H_D#22</text>
<text x="117.7" y="63.4">H_D#23</text>
<text x="117.7" y="65">H_D#24</text>
<text x="178.1" y="63.4">H_A#27</text>
<text x="178.1" y="60">H_A#25</text>
<text x="178.1" y="61.7">H_A#26</text>
<text x="178.1" y="65">H_A#28</text>
<text x="226.9" y="63.2">H_A#[35:3]</text>
<text x="117.7" y="66.7">H_D#25</text>
<text x="117.7" y="71.7">H_D#28</text>
<text x="117.7" y="68.4">H_D#26</text>
<text x="117.7" y="70.1">H_D#27</text>
<text x="178.1" y="68.4">H_A#30</text>
<text x="178.1" y="70.1">H_A#31</text>
<text x="178.1" y="66.7">H_A#29</text>
<text x="178.1" y="71.7">H_A#32</text>
<text x="226.9" y="68.2">H_REQ#[4:0]</text>
<text x="117.7" y="76.8">H_D#31</text>
<text x="117.7" y="73.4">H_D#29</text>
<text x="117.7" y="75.1">H_D#30</text>
<text x="178.1" y="73.4">H_A#33</text>
<text x="178.1" y="75.1">H_A#34</text>
<text x="178.1" y="76.8">H_A#35</text>
<text x="226.9" y="73.3">H_D#[63:0]</text>
<text x="117.7" y="78.4">H_D#32</text>
<text x="117.7" y="81.8">H_D#34</text>
<text x="117.7" y="80.1">H_D#33</text>
<text x="117.7" y="83.5">H_D#35</text>
<text x="117.7" y="86.8">H_D#37</text>
<text x="117.7" y="88.5">H_D#38</text>
<text x="117.7" y="85.2">H_D#36</text>
<text x="117.7" y="95.2">H_D#42</text>
<text x="117.7" y="90.2">H_D#39</text>
<text x="117.7" y="91.9">H_D#40</text>
<text x="117.7" y="93.5">H_D#41</text>
<text x="72.5" y="96.9">H_SWING</text>
<text x="117.7" y="96.9">H_D#43</text>
<text x="117.7" y="101.9">H_D#46</text>
<text x="117.7" y="100.2">H_D#45</text>
<text x="117.7" y="98.6">H_D#44</text>
<text x="117.7" y="105.3">H_D#48</text>
<text x="117.7" y="103.6">H_D#47</text>
<text x="117.7" y="107">H_D#49</text>
<text x="117.7" y="108.6">H_D#50</text>
<text x="117.7" y="113.6">H_D#53</text>
<text x="117.7" y="112">H_D#52</text>
<text x="117.7" y="110.3">H_D#51</text>
<text x="117.7" y="118.7">H_D#56</text>
<text x="117.7" y="115.3">H_D#54</text>
<text x="117.7" y="117">H_D#55</text>
<text x="117.7" y="122">H_D#58</text>
<text x="117.7" y="125.4">H_D#60</text>
<text x="117.7" y="123.7">H_D#59</text>
<text x="117.7" y="120.4">H_D#57</text>
<text x="117.7" y="127.1">H_D#61</text>
<text x="117.7" y="130.4">H_D#63</text>
<text x="117.7" y="128.7">H_D#62</text>
<text x="117.7" y="135.4">H_SWING</text>
<text x="117.7" y="137.1">H_RCOMP</text>
<text x="178.1" y="143.8">H_REQ#3</text>
<text x="178.1" y="140.5">H_REQ#1</text>
<text x="178.1" y="138.8">H_REQ#0</text>
<text x="178.1" y="142.2">H_REQ#2</text>
<text x="178.1" y="145.5">H_REQ#4</text>
<text x="116.1" y="153.9">HVREF</text>
<text x="220.7" y="198.5">PEGATRON COMPUTER INC</text>
</g>
<g font-size="1.5" fill="#004080">
<text x="133.3" y="25.8">H_D#_0</text>
<text x="133.3" y="27.5">H_D#_1</text>
<text x="133.3" y="29.2">H_D#_2</text>
<text x="164.7" y="24.2">H_A#_3</text>
<text x="164.7" y="25.8">H_A#_4</text>
<text x="164.7" y="27.5">H_A#_5</text>
<text x="164.7" y="29.2">H_A#_6</text>
<text x="133.3" y="30.8">H_D#_3</text>
<text x="133.3" y="32.5">H_D#_4</text>
<text x="133.3" y="34.2">H_D#_5</text>
<text x="133.3" y="35.9">H_D#_6</text>
<text x="163.8" y="35.9">H_A#_10</text>
<text x="164.7" y="30.8">H_A#_7</text>
<text x="164.7" y="32.5">H_A#_8</text>
<text x="164.7" y="34.2">H_A#_9</text>
<text x="133.3" y="39.2">H_D#_8</text>
<text x="133.3" y="40.9">H_D#_9</text>
<text x="133.3" y="37.5">H_D#_7</text>
<text x="163.8" y="37.5">H_A#_11</text>
<text x="163.8" y="39.2">H_A#_12</text>
<text x="163.8" y="40.9">H_A#_13</text>
<text x="133.3" y="42.6">H_D#_10</text>
<text x="133.3" y="44.3">H_D#_11</text>
<text x="133.3" y="45.9">H_D#_12</text>
<text x="133.3" y="47.6">H_D#_13</text>
<text x="163.8" y="42.6">H_A#_14</text>
<text x="163.8" y="44.3">H_A#_15</text>
<text x="163.8" y="45.9">H_A#_16</text>
<text x="163.8" y="47.6">H_A#_17</text>
<text x="133.3" y="49.3">H_D#_14</text>
<text x="133.3" y="51">H_D#_15</text>
<text x="133.3" y="52.6">H_D#_16</text>
<text x="163.8" y="49.3">H_A#_18</text>
<text x="163.8" y="51">H_A#_19</text>
<text x="163.8" y="52.6">H_A#_20</text>
<text x="133.3" y="59.4">H_D#_20</text>
<text x="133.3" y="54.3">H_D#_17</text>
<text x="133.3" y="56">H_D#_18</text>
<text x="133.3" y="57.7">H_D#_19</text>
<text x="163.8" y="54.3">H_A#_21</text>
<text x="163.8" y="56">H_A#_22</text>
<text x="163.8" y="57.7">H_A#_23</text>
<text x="163.8" y="59.4">H_A#_24</text>
<text x="133.3" y="61">H_D#_21</text>
<text x="133.3" y="62.7">H_D#_22</text>
<text x="133.3" y="64.4">H_D#_23</text>
<text x="163.8" y="61">H_A#_25</text>
<text x="163.8" y="62.7">H_A#_26</text>
<text x="163.8" y="64.4">H_A#_27</text>
<text x="133.3" y="66.1">H_D#_24</text>
<text x="133.3" y="67.7">H_D#_25</text>
<text x="133.3" y="69.4">H_D#_26</text>
<text x="133.3" y="71.1">H_D#_27</text>
<text x="163.8" y="66.1">H_A#_28</text>
<text x="163.8" y="67.7">H_A#_29</text>
<text x="163.8" y="69.4">H_A#_30</text>
<text x="163.8" y="71.1">H_A#_31</text>
<text x="133.3" y="76.1">H_D#_30</text>
<text x="133.3" y="72.7">H_D#_28</text>
<text x="133.3" y="74.4">H_D#_29</text>
<text x="133.3" y="77.8">H_D#_31</text>
<text x="163.8" y="72.7">H_A#_32</text>
<text x="163.8" y="74.4">H_A#_33</text>
<text x="163.8" y="76.1">H_A#_34</text>
<text x="163.8" y="77.8">H_A#_35</text>
<text x="133.3" y="79.5">H_D#_32</text>
<text x="133.3" y="81.1">H_D#_33</text>
<text x="133.3" y="82.8">H_D#_34</text>
<text x="160.6" y="82.8">H_ADSTB#_0</text>
<text x="164.2" y="81.1">H_ADS#</text>
<text x="133.3" y="84.5">H_D#_35</text>
<text x="133.3" y="86.2">H_D#_36</text>
<text x="133.3" y="87.8">H_D#_37</text>
<text x="133.3" y="89.5">H_D#_38</text>
<text x="160.6" y="84.5">H_ADSTB#_1</text>
<text x="163.1" y="89.5">H_BREQ#</text>
<text x="163.8" y="87.8">H_BPRI#</text>
<text x="164.2" y="86.2">H_BNR#</text>
<text x="133.3" y="92.9">H_D#_40</text>
<text x="133.3" y="91.2">H_D#_39</text>
<text x="133.3" y="94.6">H_D#_41</text>
<text x="162.2" y="91.2">H_DEFER#</text>
<text x="162.6" y="94.6">HPLL_CLK</text>
<text x="163.2" y="92.9">H_DBSY#</text>
<text x="133.3" y="96.2">H_D#_42</text>
<text x="133.3" y="97.9">H_D#_43</text>
<text x="133.3" y="99.6">H_D#_44</text>
<text x="133.3" y="101.3">H_D#_45</text>
<text x="161.7" y="96.2">HPLL_CLK#</text>
<text x="162.7" y="97.9">H_DPWR#</text>
<text x="163.1" y="99.6">H_DRDY#</text>
<text x="164.9" y="101.3">H_HIT#</text>
<text x="133.3" y="102.9">H_D#_46</text>
<text x="133.3" y="104.6">H_D#_47</text>
<text x="133.3" y="106.3">H_D#_48</text>
<text x="133.3" y="108">H_D#_49</text>
<text x="163.2" y="106.3">H_TRDY#</text>
<text x="163.2" y="104.6">H_LOCK#</text>
<text x="163.7" y="102.9">H_HITM#</text>
<text x="133.3" y="109.6">H_D#_50</text>
<text x="133.3" y="111.3">H_D#_51</text>
<text x="133.3" y="113">H_D#_52</text>
<text x="133.3" y="114.7">H_D#_53</text>
<text x="133.3" y="116.4">H_D#_54</text>
<text x="133.3" y="118">H_D#_55</text>
<text x="133.3" y="119.7">H_D#_56</text>
<text x="162" y="114.7">H_DINV#_0</text>
<text x="162" y="116.4">H_DINV#_1</text>
<text x="162" y="118">H_DINV#_2</text>
<text x="162" y="119.7">H_DINV#_3</text>
<text x="133.3" y="121.4">H_D#_57</text>
<text x="133.3" y="123">H_D#_58</text>
<text x="133.3" y="124.7">H_D#_59</text>
<text x="160.5" y="123">H_DSTBN#_0</text>
<text x="160.5" y="124.7">H_DSTBN#_1</text>
<text x="133.3" y="126.4">H_D#_60</text>
<text x="133.3" y="128.1">H_D#_61</text>
<text x="133.3" y="129.8">H_D#_62</text>
<text x="133.3" y="131.4">H_D#_63</text>
<text x="160.5" y="126.4">H_DSTBN#_2</text>
<text x="160.5" y="128.1">H_DSTBN#_3</text>
<text x="160.6" y="131.4">H_DSTBP#_0</text>
<text x="133.3" y="136.5">H_SWING</text>
<text x="160.6" y="133.1">H_DSTBP#_1</text>
<text x="160.6" y="134.8">H_DSTBP#_2</text>
<text x="160.6" y="136.5">H_DSTBP#_3</text>
<text x="133.3" y="138.1">H_RCOMP</text>
<text x="162.4" y="143.2">H_REQ#_2</text>
<text x="162.4" y="139.8">H_REQ#_0</text>
<text x="162.4" y="141.5">H_REQ#_1</text>
<text x="133.3" y="146.5">H_CPURST#</text>
<text x="133.3" y="148.2">H_CPUSLP#</text>
<text x="162.4" y="144.8">H_REQ#_3</text>
<text x="162.4" y="146.5">H_REQ#_4</text>
<text x="163.6" y="149.9">H_RS#_0</text>
<text x="133.3" y="154.9">H_AVREF</text>
<text x="163.6" y="151.6">H_RS#_1</text>
<text x="163.6" y="153.2">H_RS#_2</text>
<text x="133.3" y="156.6">H_DVREF</text>
</g>
<g font-size="1.5" fill="#00f">
<text x="221.7" y="203.2">Custom</text>
<text x="274.1" y="203.3">1.1</text>
<text x="224.7" y="205.9">Thursday, July 16, 2009</text>
<text x="261.6" y="205.9">10</text>
<text x="271.6" y="205.9">100</text>
</g>
<g font-size="1.2">
<text x="29.4" y="1.3">5</text>
<text x="84.7" y="1.3">4</text>
<text x="140" y="1.3">3</text>
<text x="195.3" y="1.3">2</text>
<text x="250.6" y="1.3">1</text>
<text x=".5" y="28.3">D</text>
<text x="278.7" y="28.3">D</text>
<text x=".5" y="79.4">C</text>
<text x="278.7" y="79.4">C</text>
<text x=".5" y="130.6">B</text>
<text x="278.7" y="130.6">B</text>
<text x=".5" y="181.7">A</text>
<text x="278.7" y="181.7">A</text>
<text x="29.4" y="207.5">5</text>
<text x="84.7" y="207.5">4</text>
<text x="140" y="207.5">3</text>
<text x="195.3" y="207.5">2</text>
<text x="250.6" y="207.5">1</text>
</g>
</svg>
